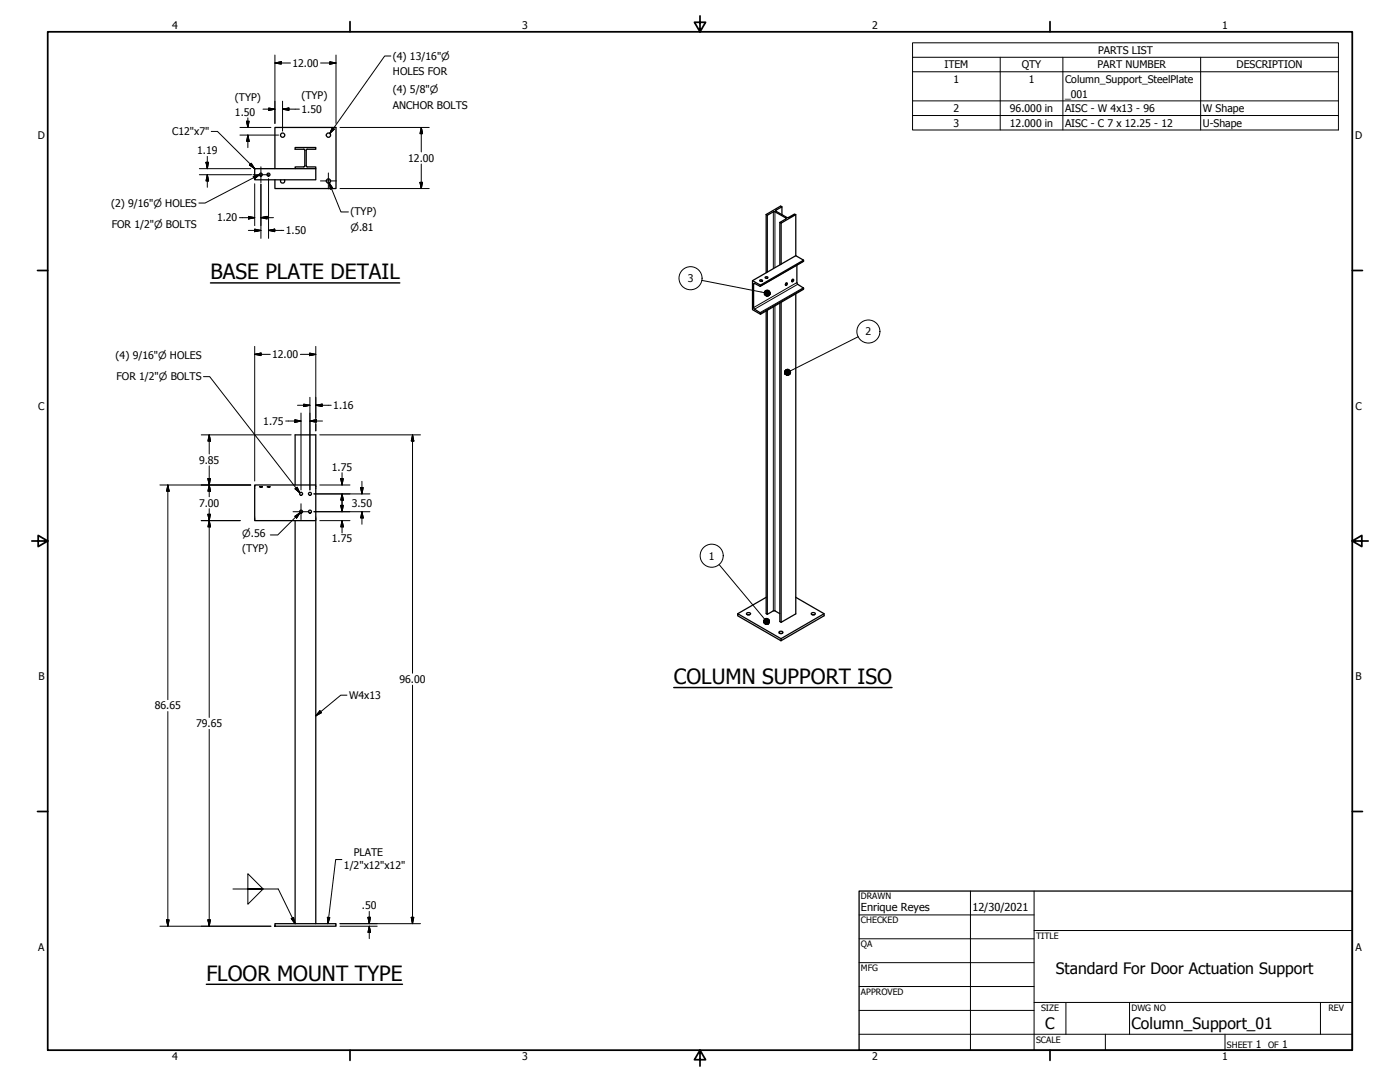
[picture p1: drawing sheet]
<svg xmlns="http://www.w3.org/2000/svg" width="559mm" height="432mm" viewBox="0 0 559 432" stroke-linecap="round" stroke-linejoin="round" font-family="sans-serif">
<!-- layer: Visible (ANSI) -->
<g fill="none" stroke="#000" stroke-width=".51">
<path d="M121.2 59.5l.5 .5v6.2l-.5 .4M121.2 59.6h-3.4v-.7h8.2v.7h-3.3M122.7 59.5l-.5 .5M109.7 67.3v-16.4h24.4v24.3h-24.4v-3.4M112.1 71.8a.86 .86 0 0 0 .7 1.3 .86 .86 0 0 0 .7-1.3M117.8 67.3h-16.1v4.5h24.3v-4.5M122.2 66.1l.5 .5h3.3v.7h-8.2v-.7h3.4M122.2 60v6.2M303.2 111.9a.54 .54 0 0 1 .7-.3 .54 .54 0 0 1 .3 .6l-.7 .1zM303.7 112.3h.3M305.5 110.6l.3-.2a.44 .44 0 0 1 .6 .1 .44 .44 0 0 1 0 .6 .44 .44 0 0 1-.6 0l-.4-.3zM305.8 111.1h.3"/>
<path d="M313.8 113l-.3 .6M313.8 113a.4 .4 0 0 1 .4 .5 .4 .4 0 0 1-.7 .1zM316.2 111.6l.2-.1a.4 .4 0 0 1 .3 .6 .4 .4 0 0 1-.7 0zM316.4 111.5l-.4 .6M300.8 122.7l.4 .7M101.7 193.5h24.3v14.3h-24.3zM103.6 194.3h1.1zM106.6 194.3h1.2zM117.8 193.5v-20h8.2v20M117.8 207.8v160.8M126 207.8v160.8M305.8 238.4l-11.4 6.5"/>
<path d="M317.6 238.4l11.3 6.5v.8l-17.2 10v-.8l17.2-10M298 244.7a.79 .79 0 0 1 .9-.3 .79 .79 0 0 1 .6 .8l-1.1 .2-.4-.3zM298.3 245.4h.8M308.7 243.8l-2.4 1.4M311 252.1a.71 .71 0 0 1 1-.3 .71 .71 0 0 1 .3 .9l-1.1 .1-.3-.3zM311.3 252.8h.8M311.7 254.9l-17.3-10v.8l17.3 10M323.8 244.7a.79 .79 0 0 1 .9-.3 .79 .79 0 0 1 .6 .8l-1 .2-.5-.3zM324.2 245.4h.9M109.7 368.6h24.4v1h-24.4z"/>
<circle cx="112.8" cy="53.9" r=".86"/>
<circle cx="131.1" cy="53.9" r=".86"/>
<circle cx="104.1" cy="69.7" r=".6"/>
<circle cx="107.2" cy="69.7" r=".6"/>
<circle cx="131.1" cy="72.2" r=".86"/>
<circle cx="120.2" cy="197.1" r=".6"/>
<circle cx="123.7" cy="197.1" r=".6"/>
<circle cx="120.2" cy="204.2" r=".6"/>
<circle cx="123.7" cy="204.2" r=".6"/>
</g>
<!-- layer: Visible Narrow (ANSI) -->
<path d="M308.7 84.5v22.7M309.3 84.5v22.3M309.7 83.9v.4M313.7 87v.4M301.2 113.2l-.4 .1M318.1 112.8l-17.3 9.9M318.4 113.5l-17.2 9.9M320.6 114.9l-17.3 9.9M320.7 115.1l-17.2 9.9M320.7 104.2l-17.2 10M308.7 122.4v121.4M309.3 122v121.8" fill="none" stroke="#000" stroke-width=".4"/>
<g fill="none" stroke="#000" stroke-width=".51">
<path d="M305.8 85.6v23.2M305.8 85.6l.5 .3M311.3 88.8l2.4-1.4 .1-.3-4.6-2.6-2.9 1.4v22.7M311.3 88.8v16.9M311.3 88.8l.5 .2M311.8 89v16.4M312.1 85.7v-3.1l-2.4 1.3-.1 .3 4.7 2.7 2.8-1.5 .5 .3-5.8 3.3M312.1 82.6l-.5-.4-5.8 3.4M317.6 85.7v16.3M303.5 113.8l-.1 .5-2.2-1.2-.4 .2v9.4M317.6 102l-17.2 10v11.6l3.1 1.8M317.6 102l3.1 1.8-17.2 10-3.1-1.8"/>
<path d="M317.6 117.3v127.7l-5.8 3.3M318.1 105.9v7.1l2.6 1.9v.5l-17.2 10-.2-.6-2.1-1.4M320.7 103.8v.5l-17.2 9.9M306.3 123.8v121.4l-.5-.3v-120.8M311.3 121v127l.5 .3M311.8 120.6v127.7M308.7 243.8l.5-.1 2.1 1.2"/>
</g>
<!-- layer: Symbol (ANSI) -->
<g fill="none" stroke="#000" stroke-width=".4">
<path d="M156 22.4h-2.5l-21.9 30.9M364.2 22.9v-5.8h170v5.8M364.2 28.6h170M399.2 22.9v29M424.2 22.9v29M479.2 22.9v29M534.2 22.9h-170v5.7M534.2 22.9v29h-170v-23.3M84.3 52.5h2.5l14.9 14.8M132.7 51l.8 .6-1.9 1.7zM364.2 40.3h170M364.2 46.1h170"/>
<path d="M99.6 65.8l.7-.6 1.4 2.1zM103.2 69.8l-2.1 .6 .5 .9 1.8-1.5M103.4 69.8l-21.5 11.2h-2.5M280.1 111.9l24.9 4.9M342.6 134.4l-27.1 13.6M81.2 150.3h2.5l36 46.4M117.8 195.1l.8-.7 1.1 2.3zM287 225.3l18.1 21.7M138.5 277.4h-2.5l-10 8.3M127.7 283.7l.6 .7-2.3 1.3zM93 354.8h18.1l6.7 13.8M98.9 348.7l6.1 6.1h-6.1h6.1l-6.1 6.1z"/>
<path d="M136.5 343h-2.5l-3.1 25.6M116.3 366.6l.9-.5 .6 2.5zM130.7 366.1l.9 .1-.7 2.4z"/>
<circle cx="275.6" cy="111" r="4.6"/>
<circle cx="346.6" cy="132.3" r="4.6"/>
<circle cx="284.1" cy="221.8" r="4.6"/>
</g>
<!-- layer: Border (ANSI) -->
<g fill="none" stroke="#000" stroke-width=".7">
<path d="M19 12.7h520.8v406.4h-520.8zM139.7 8.6v4.1M279.4 6.3v6.4l-2.2-3.8h4.4l-2.2 3.8M419.1 8.6v4.1M15 107.9h4M539.8 107.9h4M12.7 215.9h6.3l-3.8-2.2v4.4l3.8-2.2M539.8 215.9l3.8 2.2v-4.4l-3.8 2.2h6.3M15 323.8h4M539.8 323.8h4M139.7 419.1v4.1M279.4 419.1l2.2 3.8h-4.4l2.2-3.8v6.3"/>
<path d="M419.1 419.1v4.1"/>
</g>
<!-- layer: Title (ANSI) -->
<g fill="none" stroke="#000" stroke-width=".4">
<path d="M387.3 355.6v63.5M412.7 355.6v63.5M342.9 365.1h69.8M342.9 374.6h69.8M412.7 371.3h127.1M342.9 384.2h69.8M342.9 393.7h69.8M342.9 412.7h196.9M342.9 403.2h69.8M412.7 400h127.1M425.4 400v12.7M441.2 412.7v6.4"/>
<path d="M450.8 400v12.7M488.9 412.7v6.4M527 400v12.7"/>
</g>
<path d="M342.9 355.6h196.9v63.5h-196.9z" fill="none" stroke="#000" stroke-width=".51"/>
<!-- layer: Dimension (ANSI) -->
<g fill="none" stroke="#000" stroke-width=".4">
<path d="M109.7 25.1l2.6-.5v1zM109.7 25.1h6.3M109.7 22v27.3M128 25.1h6.1M131.6 24.6l2.5 .5-2.5 .5zM134.1 22v27.3M95.8 50.9h12.3M95.8 53.9h15.4M98.4 48.4h1l-.5 2.5zM98.9 53.9l.5 2.5h-1zM98.9 47.1v3.8M98.9 53.9v5"/>
<path d="M105 43.6h4.7M107.3 43.1l2.4 .5-2.4 .5zM112.8 43.6l2.5-.5v1zM112.8 43.6h6.7M112.8 40.4v11.9M135.7 50.9h35.6M168.1 50.9l.6 2.4h-1.1zM168.1 50.9v9.7M79.6 67.3h20.5M79.6 69.7h20.8M82.2 64.8h1l-.5 2.5zM82.7 69.7l.5 2.5h-1z"/>
<path d="M82.7 62.4v4.9M82.7 69.7v5M101.7 73.3v16.7M104.1 73.5v21.6M107.2 71.3v23.8M131.4 73l1.4 2.1-.9 .4zM131.4 73l4.7 11.6h3M135.7 75.2h35.6M167.6 72.8h1.1l-.6 2.4zM168.1 65.5v9.7M95.6 86.9h6.1M99.1 91.9h5"/>
<path d="M99.2 86.4l2.5 .5-2.5 .5zM101.6 91.4l2.5 .5-2.5 .6zM104.1 86.9l2.5-.5v1zM104.1 86.9h5.1M107.2 91.9l2.5-.5v1.1zM107.2 91.9h6.1M101.7 138.2v53.8M126 138.2v28.8M101.7 141.4l2.5-.5v1zM101.7 141.4h6.2M119.9 141.4h6.1M123.6 140.9l2.4 .5-2.4 .5z"/>
<path d="M123.7 158.6v36.9M80.3 173.5h35.9M83.5 173.5l.5 2.5h-1zM83.5 173.5v7.7M114 168h6.1M117.7 167.5l2.4 .5-2.4 .5zM118.7 161.7h5M120.1 164.8v30.7M121.2 161.3l2.5 .4-2.5 .5zM123.7 168l2.5-.5v1zM123.7 168h5M126 161.7l2.6-.4v.9z"/>
<path d="M126 161.7h6.2M126 169v3M127.6 173.5h40.2M164.7 173.5l.5 2.5h-1.1zM164.7 173.5v95.2M63.8 193.5h36.3M67 193.5l.5 2.5h-1zM67 193.5v85.7M83 191h1l-.5 2.5zM83.5 193.5l.5 2.5h-1zM83.5 185.9v12.3M125.3 197.1h22.3"/>
<path d="M127.6 193.5h12.1M136 191h1l-.5 2.5zM136.5 197.1l.5 2.5h-1zM136.5 188.7v4.8M136.5 197.1v7.1M144 194.6h1l-.5 2.5zM144.5 192.1v5M80.3 207.8h15.6M83 205.2h1l-.5 2.6zM83.5 207.8l.5 2.4h-1zM83.5 203v83.3M117.7 206.1l2.1-1.5-1.4 2.2z"/>
<path d="M119.8 204.6l-8.9 8.9h-3M125.3 204.2h22.3M127.6 207.8h12.1M136 201.7h1l-.5 2.5zM136.5 207.8l.5 2.4h-1zM136.5 207.8v4.9M144.5 204.2l.5 2.5h-1zM144.5 204.2v5M164.7 273.4v95.2M67 284v85.6M83.5 291.1v78.5M63.8 369.6h44.3"/>
<path d="M66.5 367.1h1l-.5 2.5zM83 367.1h1l-.5 2.5zM135.7 369.6h14.9M135.7 368.6h32.1M146.9 366.1h1l-.5 2.5zM147.4 369.6l.5 2.5h-1zM147.4 363.7v4.9M147.4 369.6v5M164.1 366.1h1.1l-.5 2.5z"/>
</g>
<g fill="#000" stroke="#000" stroke-width=".4">
<path d="M109.7 25.1l2.6-.5zM109.7 25.1l2.6-.5v1zM131.6 25.6l2.5-.5zM131.6 24.6l2.5 .5-2.5 .5zM98.4 48.4l.5 2.5zM98.4 48.4h1l-.5 2.5zM98.9 53.9l.5 2.5zM98.9 53.9l.5 2.5h-1zM107.3 44.1l2.4-.5zM107.3 43.1l2.4 .5-2.4 .5zM112.8 43.6l2.5-.5zM112.8 43.6l2.5-.5v1z"/>
<path d="M168.1 50.9l.6 2.4zM168.1 50.9l.6 2.4h-1.1zM82.2 64.8l.5 2.5zM82.2 64.8h1l-.5 2.5zM82.7 69.7l.5 2.5zM82.7 69.7l.5 2.5h-1zM131.4 73l1.4 2.1zM131.4 73l1.4 2.1-.9 .4zM167.6 72.8l.5 2.4zM167.6 72.8h1.1l-.6 2.4zM99.2 87.4l2.5-.5zM99.2 86.4l2.5 .5-2.5 .5z"/>
<path d="M101.6 92.5l2.5-.6zM101.6 91.4l2.5 .5-2.5 .6zM104.1 86.9l2.5-.5zM104.1 86.9l2.5-.5v1zM107.2 91.9l2.5-.5zM107.2 91.9l2.5-.5v1.1zM101.7 141.4l2.5-.5zM101.7 141.4l2.5-.5v1zM123.6 141.9l2.4-.5zM123.6 140.9l2.4 .5-2.4 .5zM83.5 173.5l.5 2.5zM83.5 173.5l.5 2.5h-1z"/>
<path d="M117.7 168.5l2.4-.5zM117.7 167.5l2.4 .5-2.4 .5zM121.2 162.2l2.5-.5zM121.2 161.3l2.5 .4-2.5 .5zM123.7 168l2.5-.5zM123.7 168l2.5-.5v1zM126 161.7l2.6-.4zM126 161.7l2.6-.4v.9zM164.7 173.5l.5 2.5zM164.7 173.5l.5 2.5h-1.1zM67 193.5l.5 2.5zM67 193.5l.5 2.5h-1z"/>
<path d="M83 191l.5 2.5zM83 191h1l-.5 2.5zM83.5 193.5l.5 2.5zM83.5 193.5l.5 2.5h-1zM136 191l.5 2.5zM136 191h1l-.5 2.5zM136.5 197.1l.5 2.5zM136.5 197.1l.5 2.5h-1zM144 194.6l.5 2.5zM144 194.6h1l-.5 2.5zM83 205.2l.5 2.6zM83 205.2h1l-.5 2.6z"/>
<path d="M83.5 207.8l.5 2.4zM83.5 207.8l.5 2.4h-1zM119.8 204.6l-1.4 2.2zM117.7 206.1l2.1-1.5-1.4 2.2zM136 201.7l.5 2.5zM136 201.7h1l-.5 2.5zM136.5 207.8l.5 2.4zM136.5 207.8l.5 2.4h-1zM144.5 204.2l.5 2.5zM144.5 204.2l.5 2.5h-1zM66.5 367.1l.5 2.5zM66.5 367.1h1l-.5 2.5z"/>
<path d="M83 367.1l.5 2.5zM83 367.1h1l-.5 2.5zM146.9 366.1l.5 2.5zM146.9 366.1h1l-.5 2.5zM147.4 369.6l.5 2.5zM147.4 369.6l.5 2.5h-1zM164.1 366.1l.6 2.5zM164.1 366.1h1.1l-.5 2.5z"/>
</g>
<!-- layer: Center Mark (ANSI) -->
<path d="M101 69.7h6.3M104.1 66.5v6.4M127.9 72.2h6.3M131.1 69v6.4M117 204.2h6.3M120.1 201v6.4" fill="none" stroke="#000" stroke-width=".4"/>
<!-- layer: Symbol (ANSI) -->
<g fill="#000" stroke="#000" stroke-width=".4">
<path d="M132.7 51l-1.1 2.3zM132.7 51l.8 .6-1.9 1.7zM99.6 65.8l2.1 1.5zM99.6 65.8l.7-.6 1.4 2.1zM101.6 71.3l2-1.6zM101.1 70.4l2.5-.7-2 1.6zM307 116.1l.4 .5v.6zM306.5 115.8l.5 .3 .4 1.1zM305.8 115.8h.7l.9 1.4zM305.2 116.2l.6-.4 1.6 1.4zM305.2 116.2l2.2 1-2.4-.4zM305 116.8l2.4 .4-2.3 .2z"/>
<path d="M305.1 117.4l2.3-.2-2 .7zM305.4 117.9l2-.7-1.5 1zM305.9 118.2l1.5-1-.8 1zM307.4 117.2l-.8 1zM307.4 117.2l-.3 .6zM313.2 149.2l1.1 .6zM313.2 149.2l1.7 .5-.6 .1zM313.2 149.2l2.2 .1-.5 .4zM313.2 149.2l2.4-.5-.2 .6zM313.2 149.2l2.3-1.2 .1 .7zM313.2 149.2l1.8-1.6 .5 .4zM314.5 147.3l.5 .3-1.8 1.6z"/>
<path d="M313.8 147.4l.7-.1-1.3 1.9zM313.3 147.9l.5-.5-.6 1.8zM313.3 147.9l-.1 1.3zM313.1 148.5l.1 .7zM117.8 195.1l1.9 1.6zM117.8 195.1l.8-.7 1.1 2.3zM307.1 247.8l-.3 1.1zM306.9 247.2l.2 .6-.3 1.1zM306.4 246.8l.5 .4-.1 1.7zM305.8 246.8h.6l.4 2.1zM305.1 247l.7-.2 1 2.1zM305.1 247l1.7 1.9-2-1.3z"/>
<path d="M304.8 247.6l2 1.3-2.1-.7zM304.7 248.2l2.1 .7-1.8-.1zM305 248.8l1.8 .1-1.3 .3zM305.5 249.2l1.3-.3zM306.1 249.2l.7-.3zM127.7 283.7l-1.7 2zM127.7 283.7l.6 .7-2.3 1.3zM116.3 366.6l1.5 2zM116.3 366.6l.9-.5 .6 2.5zM130.7 366.1l.2 2.5zM130.7 366.1l.9 .1-.7 2.4z"/>
</g>
<path d="M84 112.9h75.6M268.9 274.4h87.1M82.4 392.8h78.3" fill="none" stroke="#000" stroke-width=".57"/>
<g font-size="8.4">
<text x="84" y="111.5">BASE PLATE DETAIL</text>
<text x="268.9" y="273">COLUMN SUPPORT ISO</text>
<text x="82.4" y="391.4">FLOOR MOUNT TYPE</text>
</g>
<g font-size="6.3">
<text x="421.4" y="388.6">Standard For Door Actuation Support</text>
<text x="417.2" y="410.6">C</text>
<text x="451.6" y="410.7">Column_Support_01</text>
</g>
<g font-size="4.4">
<text x="343.7" y="363.5">Enrique Reyes</text>
<text x="388.1" y="363.7">12/30/2021</text>
</g>
<g font-size="4.2">
<text x="68.7" y="11.7">4</text>
<text x="208.4" y="11.7">3</text>
<text x="348.1" y="11.7">2</text>
<text x="487.8" y="11.7">1</text>
<text x="156.8" y="23.8">(4) 13/16&quot;⌀</text>
<text x="438.3" y="21.5">PARTS LIST</text>
<text x="116.7" y="26.7">12.00</text>
<text x="376.9" y="27.3">ITEM</text>
<text x="407.8" y="27.3">QTY</text>
<text x="438" y="27.3">PART NUMBER</text>
<text x="493.6" y="27.3">DESCRIPTION</text>
<text x="156.8" y="30.1">HOLES FOR</text>
<text x="380.6" y="33.1">1</text>
<text x="410.6" y="33.1">1</text>
<text x="425.1" y="33.1">Column_Support_SteelPlate</text>
<text x="93.7" y="40.3">(TYP)</text>
<text x="120.3" y="39.6">(TYP)</text>
<text x="156.8" y="37.1">(4) 5/8&quot;⌀</text>
<text x="425.1" y="39">_001</text>
<text x="93.7" y="46.2">1.50</text>
<text x="120.3" y="45.1">1.50</text>
<text x="156.8" y="43.4">ANCHOR BOLTS</text>
<text x="380.6" y="44.7">2</text>
<text x="403.1" y="44.7">96.000 in</text>
<text x="425.1" y="44.7">AISC - W 4x13 - 96</text>
<text x="480.1" y="44.8">W Shape</text>
<text x="68.7" y="54">C12&quot;x7&quot;</text>
<text x="380.6" y="50.5">3</text>
<text x="403.1" y="50.5">12.000 in</text>
<text x="425.1" y="50.5">AISC - C 7 x 12.25 - 12</text>
<text x="480.1" y="50.5">U-Shape</text>
<text x="15.1" y="55.5">D</text>
<text x="540.9" y="55.5">D</text>
<text x="78.7" y="61.5">1.19</text>
<text x="162.9" y="64.6">12.00</text>
<text x="44.3" y="82.6">(2) 9/16&quot;⌀ HOLES</text>
<text x="86.6" y="88.4">1.20</text>
<text x="139.9" y="85.8">(TYP)</text>
<text x="44.6" y="90.9">FOR 1/2&quot;⌀ BOLTS</text>
<text x="114.1" y="93.5">1.50</text>
<text x="274.5" y="112.6">3</text>
<text x="345.5" y="133.9">2</text>
<text x="46.2" y="143.3">(4) 9/16&quot;⌀ HOLES</text>
<text x="108.6" y="142.9">12.00</text>
<text x="46.5" y="151.6">FOR 1/2&quot;⌀ BOLTS</text>
<text x="15.2" y="163.4">C</text>
<text x="133" y="163.3">1.16</text>
<text x="541" y="163.4">C</text>
<text x="105.1" y="169.5">1.75</text>
<text x="79.4" y="185">9.85</text>
<text x="132.5" y="187.8">1.75</text>
<text x="79.4" y="202.2">7.00</text>
<text x="140.4" y="202.2">3.50</text>
<text x="96.7" y="220.2">(TYP)</text>
<text x="132.5" y="216.5">1.75</text>
<text x="283" y="223.3">1</text>
<text x="15.3" y="271.4">B</text>
<text x="159.4" y="272.6">96.00</text>
<text x="541.1" y="271.4">B</text>
<text x="139.3" y="279">W4x13</text>
<text x="61.8" y="283.1">86.65</text>
<text x="78.3" y="290.2">79.65</text>
<text x="141.2" y="341.7">PLATE</text>
<text x="137.3" y="346.7">1/2&quot;x12&quot;x12&quot;</text>
<text x="144.5" y="362.8">.50</text>
<text x="15.2" y="379.3">A</text>
<text x="541" y="379.3">A</text>
<text x="501.3" y="418.3">1</text>
<text x="511.8" y="418.3">1</text>
<text x="68.7" y="423.2">4</text>
<text x="208.4" y="423.2">3</text>
<text x="348.1" y="423.2">2</text>
<text x="487.8" y="423.2">1</text>
</g>
<g font-size="4">
<text x="139.9" y="92.3">⌀.81</text>
<text x="96.7" y="214.2">⌀.56</text>
</g>
<g font-size="3.5">
<text x="343.7" y="358.9">DRAWN</text>
<text x="343.7" y="368.5">CHECKED</text>
<text x="413.5" y="374.6">TITLE</text>
<text x="343.7" y="378">QA</text>
<text x="343.7" y="387.5">MFG</text>
<text x="343.7" y="397.1">APPROVED</text>
<text x="415.5" y="403.4">SIZE</text>
<text x="451.6" y="403.4">DWG NO</text>
<text x="530.3" y="403.4">REV</text>
<text x="413.5" y="416.1">SCALE</text>
<text x="489.7" y="418.3">SHEET</text>
<text x="506.2" y="418.3">OF</text>
</g>
</svg>
